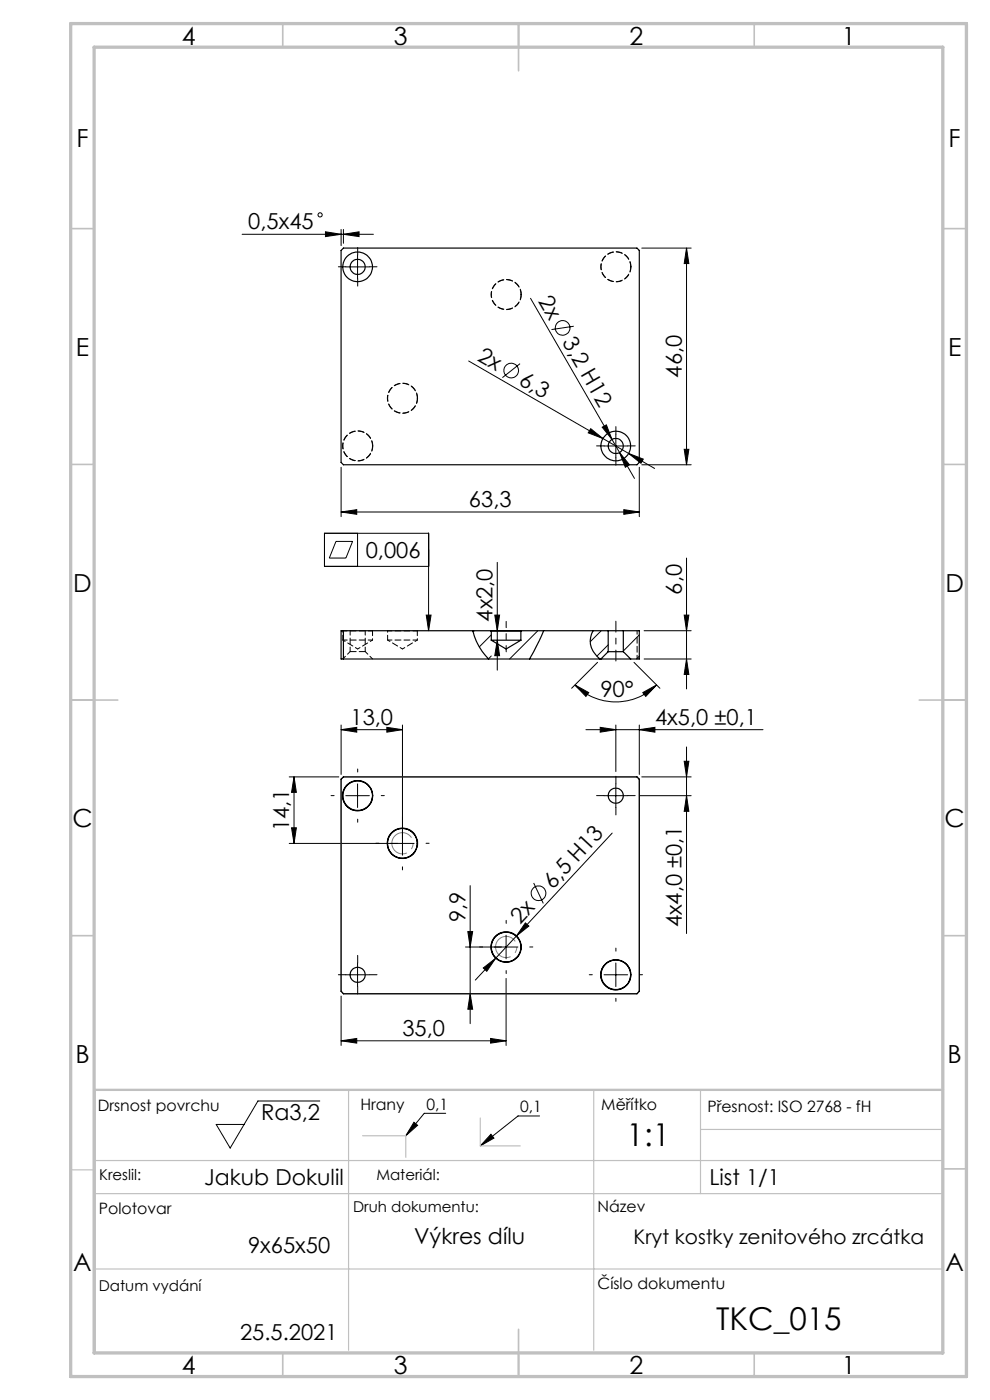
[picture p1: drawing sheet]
<svg xmlns="http://www.w3.org/2000/svg" width="210mm" height="297mm" viewBox="0 0 210 297" stroke-linecap="round" stroke-linejoin="round" font-family="sans-serif">
<g fill="none" stroke="#000" stroke-width=".21">
<path d="M51.4 49.7h27.8M69 49.2l3.4 .5-3.4 .5zM72.4 48.7v3.4M72.8 49.7l3.4-.5v1zM72.8 48.7v2.9M73.3 56.6h5.1M75.8 54.1v5M136.1 52.6h10.5M145.6 52.6v46M145.6 52.6l.5 3.3h-1zM99.4 76.6l28.5 16.4M110.3 77.1l-3.7 3"/>
<path d="M112.5 63.3l22.1 38.2M121.7 69.2l-4.7 .7M72.4 99.1v10.5M125.3 90.9l2.6 2.1-3.1-1.2zM127.7 90.6l.9-.5 1.2 3.1zM127.9 93l5.4 3.2M128.1 94.6h5M130.6 92.1v5M131.4 96l2.1 2.6-.9 .5zM133.3 96.2l3.2 1.2-.5 .9zM133.3 96.2l5.6 3.2M135.6 99.1v10.5"/>
<path d="M136.1 98.6h10.5M145.1 95.3h1l-.5 3.3zM71.3 114.9h3.5l-1.4 3.5h-3.6zM72.4 108.6l3.3-.5v1zM72.4 108.6h63.2M75.8 113.1v7.1M105.5 119.3v22.9M132.3 108.1l3.3 .5-3.3 .5zM145.6 118.4v27.8M90.4 130.5h1l-.5 3.3zM90.9 120.2h-22.1v-7.1h22.1v20.7M100.6 133.8l-.2 .3"/>
<path d="M104.2 134.7l-2.5 2.5M104.2 139.2l-.6 .6M105 130.5h1l-.5 3.3zM105.5 135.8l.5 3.3h-1zM114.1 133.8l-6 6M127.5 133.8l-2.3 2.3M129 136.8l-2.4 2.4M135.6 134.7l-3.4 3.4M135.6 139.2l-.6 .6M136.6 139.8h10M136.6 133.8h10M145.1 130.5h1l-.5 3.3z"/>
<path d="M145.6 139.8l.5 3.3h-1zM72.4 154.8l3.3-.5v1zM72.4 153.8v10.5M72.4 154.8h13M82.1 154.3l3.3 .5-3.3 .5zM85.4 153.8v27.6M122 145.3l2.9 1.6-.6 .8zM122 145.3a12.2 12.2 0 0 0 17.3 0M124.3 154.8h37.6M126.8 140.5l-5.6 5.5M127.3 154.3l3.3 .5-3.3 .5zM130.6 153.8v9.9"/>
<path d="M134.5 140.5l5.5 5.5M135.6 154.8l3.3-.5v1zM135.6 153.8v10.5M136.3 146.9l3-1.6-2.3 2.4zM145.6 158.5v39.5M61.3 164.8h10.6M61.8 175.6h1.1l-.5 3.3zM62.4 164.8l.5 3.3h-1.1zM62.4 164.8v14.1M73.3 168.8h5.1M75.8 166.3v5M87.8 178.9h-26.5"/>
<path d="M128.1 168.8h5M129.9 176.7l-29.1 31.2M130.6 166.3v5M135.7 168.8h10.9M136.1 164.8h10.5M145.1 161.5h1l-.5 3.3zM145.6 168.8l.5 3.3h-1zM99.2 197.6h1.1l-.6 3.3zM99.7 187.9v29.3M107.4 198.4v5M111.4 195.8l.8 .7-2.6 2zM113.2 187.3l2.1 4.4"/>
<path d="M72.4 211.3v10.5M73.3 206.8h5.1M75.8 204.3v5M99.7 210.8l.6 3.3h-1.1zM102.5 205.3l2.6-2-1.8 2.8zM107.4 207.6v14.2M109.9 200.9h-11.2M128.1 206.8h5M130.6 204.3v5M67.8 233.6h-13.1l-5.9 10-2.9-5.1h5.9M72.4 220.8l3.3-.5v1zM72.4 220.8h35"/>
<path d="M87.8 238.1l.8 .6-2.5 2.2zM94.5 236.2h-4.5l-3.9 4.7M104.1 220.3l3.3 .5-3.3 .5zM114.4 236.7h-4.5l-8 6.4M104.1 240.6l.7 .8-2.9 1.7z"/>
<circle cx="67.9" cy="45.6" r=".46"/>
<circle cx="108.4" cy="78.6" r="1.57"/>
<circle cx="119.3" cy="69.6" r="1.55"/>
<circle cx="114.2" cy="189.5" r="1.57"/>
</g>
<path d="M83.2 178.2a2.25 2.25 0 0 1 3.8-.9 2.25 2.25 0 0 1-1 3.8 2.25 2.25 0 0 1-2.8-2.7v-.2M105.2 200.2a2.25 2.25 0 0 1 3.8-.9 2.25 2.25 0 0 1-1 3.8 2.25 2.25 0 0 1-2.8-2.7v-.2" fill="none" stroke="#808080" stroke-width=".21" stroke-dasharray="15.2 1.3 1.3 1.3" stroke-dashoffset="10.1" stroke-linecap="butt"/>
<path d="M82.1 178.9a3.3 3.3 0 0 1 4.8-2.9 3.3 3.3 0 0 1 .2 5.6 3.3 3.3 0 0 1-5-2.4v-.3M104.1 200.9a3.3 3.3 0 0 1 4.8-2.9 3.3 3.3 0 0 1 .2 5.6 3.3 3.3 0 0 1-5-2.4v-.3" fill="none" stroke="#808080" stroke-width=".21" stroke-dasharray="15.2 1.3 1.3 1.3" stroke-dashoffset="6.9" stroke-linecap="butt"/>
<path d="M72.9 167.9a3.1 3.1 0 0 1 5.2-1.3 3.1 3.1 0 0 1-1.4 5.2 3.1 3.1 0 0 1-3.9-3.7l.1-.2M127.7 205.9a3.1 3.1 0 0 1 5.2-1.3 3.1 3.1 0 0 1-1.4 5.2 3.1 3.1 0 0 1-3.9-3.7l.1-.2" fill="none" stroke="#808080" stroke-width=".21" stroke-dasharray="15.2 1.3 1.3 1.3" stroke-dashoffset="7.4" stroke-linecap="butt"/>
<g fill="none" stroke="#000" stroke-width=".21" stroke-dasharray="15.2 1.3 1.3 1.3">
<path d="M73.4 56.6h-1.6M75.9 54.1v-1.6M75.9 59.1v1.6M78.4 56.6h1.6M128.1 94.6h-1.6M130.6 92.1v-1.6M130.6 97.1v1.6M133.1 94.6h1.6M70.9 168.8h-.7M75.9 163.8v-.7M75.9 173.8v.6M80.4 178.9h-.7"/>
<path d="M80.9 168.8h.6M85.4 173.9v-.7M90.4 178.9h.6M128.1 168.8h-1.6M130.6 166.3v-1.6M130.6 171.3v1.6M133.1 168.8h1.6M85.4 183.9v.6M107.4 195.9v-.7M73.4 206.8h-1.6M75.9 204.3v-1.6M75.9 209.3v1.6"/>
<path d="M78.4 206.8h1.6M102.4 200.9h-.7M107.4 205.9v.6M112.4 200.9h.6M125.6 206.8h-.6M130.6 201.8v-.7M130.6 211.8v.6M135.6 206.8h.7"/>
</g>
<path d="M107.4 138.3v-6.5" fill="none" stroke="#000" stroke-width=".21" stroke-dasharray="15.2 1.3 1.3 1.3" stroke-dashoffset="13.9"/>
<path d="M130.6 131.8v8.4" fill="none" stroke="#000" stroke-width=".21" stroke-dasharray="15.2 1.3 1.3 1.3" stroke-dashoffset="12.9"/>
<path d="M73.9 231.2v55.3M101.9 237.2v5.9h8.4M125.9 231.2v55.3M148.6 231.2v22M148.6 239.6h51.4M15 248.2h5M20 246.2h180M20 253.2h180M76.9 240.9h9.2v4.6M20 269.2h180" fill="none" stroke="#c0c0c0" stroke-width=".25"/>
<g fill="none" stroke="#c0c0c0" stroke-width=".35">
<path d="M60 5v5M110 5v10M160 5v5M15 48.5h5M200 48.5h5M15 98.5h5M200 98.5h5M15 148.5h10M195 148.5h10M15 198.5h5M200 198.5h5M200 248h5"/>
<path d="M60 287v5M110 282v10M160 287v5"/>
</g>
<path d="M200 231.2h-180v55.3" fill="none" stroke="#c0c0c0" stroke-width=".5"/>
<path d="M15 5h190v287h-190zM20 10h180v277h-180z" fill="none" stroke="#c0c0c0" stroke-width=".7"/>
<path d="M72.4 165.3l.4-.5h62.3l.5 .5v45l-.5 .5h-62.3l-.4-.5z" fill="none" stroke="#808080" stroke-width=".25"/>
<g fill="#000">
<path d="M90.4 130.5h1l-.5 3.3z"/>
<path d="M69 49.2l3.4 .5-3.4 .5zM72.8 49.7l3.4-.5v1z"/>
<path d="M131.4 96l1.2 3.1 .9-.5zM127.7 90.6l2.1 2.6-1.2-3.1z"/>
<path d="M133.3 96.2l2.7 2.1 .5-.9zM125.3 90.9l-.5 .9 3.1 1.2z"/>
<path d="M105.5 135.8l.5 3.3h-1zM105 130.5h1l-.5 3.3z"/>
<path d="M82.1 154.3l3.3 .5-3.3 .5zM72.4 154.8l3.3-.5v1zM104.1 220.3l3.3 .5-3.3 .5zM72.4 220.8l3.3-.5v1z"/>
<path d="M122 145.3l2.9 1.6-.6 .8zM136.3 146.9l3-1.6-2.3 2.4z"/>
<path d="M127.3 154.3l3.3 .5-3.3 .5zM135.6 154.8l3.3-.5v1zM72.4 108.6l3.3-.5v1zM132.3 108.1l3.3 .5-3.3 .5z"/>
<path d="M145.6 168.8l.5 3.3h-1zM145.1 161.5h1l-.5 3.3zM61.8 175.6h1.1l-.5 3.3zM62.4 164.8l.5 3.3h-1.1zM145.6 139.8l.5 3.3h-1zM145.1 130.5h1l-.5 3.3z"/>
<path d="M99.2 197.6h1.1l-.6 3.3zM99.7 210.8l.6 3.3h-1.1zM145.6 52.6l.5 3.3h-1zM145.1 95.3h1l-.5 3.3z"/>
<path d="M102.5 205.3l.8 .8 1.8-2.8zM111.4 195.8l-1.8 2.7 2.6-2z"/>
<path d="M104.1 240.6l.7 .8-2.9 1.7zM87.8 238.1l.8 .6-2.5 2.2z"/>
</g>
<g fill="none" stroke="#000" stroke-width=".25">
<path d="M72.4 53.1l.4-.5h62.3l.5 .5v45l-.5 .5h-62.3l-.4-.5zM72.8 133.8v6M100.3 133.8a12.6 12.6 0 0 0 3.3 6M104.1 133.8h6.5M104.1 133.8h-31.7v6h55.1M104.1 133.8h.1M104.2 135.8h6.3M104.2 133.8h6.3M104.2 133.8v2M104.2 135.8l3.2 1.9 3.1-1.9M110.5 133.8v2M110.6 133.8h18.4"/>
<path d="M110.6 133.8h-.1M115.3 133.8l-1 2.2-2 3.8M125.8 133.8a4.5 4.5 0 0 0 1.4 6M127.5 139.8h6.3M129 138.3h3.2M129 133.8h3.2M129 133.8v4.5M129 138.3l-1.5 1.5M132.2 133.8h3.4v6h-1.8M132.2 138.3l1.6 1.5M132.2 133.8v4.5M72.4 165.3l.4-.5h62.3l.5 .5v45l-.5 .5h-62.3l-.4-.5z"/>
<circle cx="75.9" cy="56.6" r="3.1"/>
<circle cx="75.9" cy="56.6" r="1.6"/>
<circle cx="130.6" cy="94.6" r="3.1"/>
<circle cx="130.6" cy="94.6" r="1.61"/>
<circle cx="75.8" cy="168.8" r="3.2"/>
<circle cx="75.9" cy="168.8" r="3.1"/>
<circle cx="85.3" cy="178.9" r="3.2"/>
<circle cx="85.4" cy="178.9" r="3.2"/>
<circle cx="130.6" cy="168.8" r="1.61"/>
<circle cx="75.9" cy="206.8" r="1.59"/>
<circle cx="107.3" cy="200.9" r="3.2"/>
<circle cx="107.4" cy="200.9" r="3.2"/>
<circle cx="130.6" cy="206.8" r="3.2"/>
<circle cx="130.6" cy="206.8" r="3.1"/>
</g>
<path d="M72.7 133.8h.1M77.5 138.2h-3.2M79 133.8h.1M82.2 133.8h.1M88.5 133.8h.1" fill="none" stroke="#000" stroke-width=".21" stroke-dasharray="1.3 .6"/>
<path d="M133.8 56.6a3.2 3.2 0 0 1-4.6 2.8 3.2 3.2 0 0 1-.4-5.4 3.2 3.2 0 0 1 5 2.2v.4M110.5 62.5a3.2 3.2 0 0 1-4.6 2.8 3.2 3.2 0 0 1-.3-5.4 3.2 3.2 0 0 1 4.9 2.2v.4M79 94.6a3.2 3.2 0 0 1-4.6 2.8 3.2 3.2 0 0 1-.3-5.4 3.2 3.2 0 0 1 4.9 2.2v.4M88.5 84.5a3.2 3.2 0 0 1-4.6 2.8 3.2 3.2 0 0 1-.3-5.4 3.2 3.2 0 0 1 4.9 2.2v.4M72.7 133.8h6.3M72.7 135.8h6.3M74.3 133.8v4.4M77.5 138.2v-4.4M82.2 133.8h6.3M82.2 135.8h6.3" fill="none" stroke="#000" stroke-width=".21" stroke-dasharray="1.3 .6" stroke-dashoffset=".3"/>
<path d="M74.3 138.2l-1.6 1.6M79 139.8l-1.5-1.6M135.1 139.8v-6" fill="none" stroke="#000" stroke-width=".21" stroke-dasharray="1.3 .6" stroke-dashoffset=".5"/>
<path d="M72.7 135.8l3.2 1.9M75.9 137.7l3.1-1.9M82.2 135.8l3.2 1.9M85.4 137.7l3.1-1.9" fill="none" stroke="#000" stroke-width=".21" stroke-dasharray="1.3 .6" stroke-dashoffset=".7"/>
<path d="M72.7 133.8v2M79 135.8v-2M82.2 133.8v2M88.5 135.8v-2" fill="none" stroke="#000" stroke-width=".21" stroke-dasharray="1.3 .6" stroke-dashoffset="1"/>
<path d="M133.8 56.6a3.2 3.2 0 0 1-4.6 2.8 3.2 3.2 0 0 1-.4-5.4 3.2 3.2 0 0 1 5 2.2v.4M110.6 62.5a3.2 3.2 0 0 1-4.7 2.8 3.2 3.2 0 0 1-.4-5.4 3.2 3.2 0 0 1 5 2.2l.1 .4M79.1 94.6a3.2 3.2 0 0 1-4.7 2.8 3.2 3.2 0 0 1-.4-5.4 3.2 3.2 0 0 1 5 2.2l.1 .4M88.6 84.5a3.2 3.2 0 0 1-4.7 2.8 3.2 3.2 0 0 1-.4-5.4 3.2 3.2 0 0 1 5 2.2l.1 .4" fill="none" stroke="#000" stroke-width=".21" stroke-dasharray="1.3 .6" stroke-dashoffset=".1"/>
<g font-size="6.7">
<text x="132.9" y="243">1:1</text>
<text x="151.9" y="282.1">TKC_015</text>
</g>
<g font-size="5.3">
<text x="38.5" y="9.5">4</text>
<text x="83.5" y="9.5">3</text>
<text x="133.6" y="9.5">2</text>
<text x="178.6" y="9.5">1</text>
<text x="16.2" y="31.2">F</text>
<text x="201.2" y="31.2">F</text>
<text x="16.1" y="75.5">E</text>
<text x="201.1" y="75.5">E</text>
<text x="15.5" y="125.5">D</text>
<text x="200.5" y="125.5">D</text>
<text x="15.4" y="175.5">C</text>
<text x="200.4" y="175.5">C</text>
<text x="16" y="225.5">B</text>
<text x="201" y="225.5">B</text>
<text x="15.5" y="269.7">A</text>
<text x="200.5" y="269.7">A</text>
<text x="38.5" y="291.5">4</text>
<text x="83.5" y="291.5">3</text>
<text x="133.6" y="291.5">2</text>
<text x="178.6" y="291.5">1</text>
</g>
<g font-size="4.7">
<text x="52.7" y="48.6">0,5x45</text>
<text x="114.1" y="63.9" transform="rotate(60 114.1 63.9)">2x</text>
<text x="101.1" y="76.3" transform="rotate(30 101.1 76.3)">2x</text>
<text x="119.2" y="72.6" transform="rotate(60 119.2 72.6)">3,2 H12</text>
<text x="109.8" y="81.4" transform="rotate(30 109.8 81.4)">6,3</text>
<text x="144.6" y="80.1" transform="rotate(-90 144.6 80.1)">46,0</text>
<text x="99.5" y="107.6">63,3</text>
<text x="77.6" y="118.4">0,006</text>
<text x="104.5" y="131.9" transform="rotate(-90 104.5 131.9)">4x2,0</text>
<text x="144.6" y="126.1" transform="rotate(-90 144.6 126.1)">6,0</text>
<text x="127.4" y="148" transform="rotate(-1 127.4 148)">90°</text>
<text x="74.3" y="153.8">13,0</text>
<text x="139" y="153.8">4x5,0 ±0,1</text>
<text x="61.4" y="176.4" transform="rotate(-90 61.4 176.4)">14,1</text>
<text x="117.2" y="188.8" transform="rotate(-47 117.2 188.8)">6,5 H13</text>
<text x="98.7" y="195.6" transform="rotate(-90 98.7 195.6)">9,9</text>
<text x="110.4" y="196.2" transform="rotate(-47 110.4 196.2)">2x</text>
<text x="144.6" y="196.7" transform="rotate(-90 144.6 196.7)">4x4,0 ±0,1</text>
<text x="85.3" y="219.8">35,0</text>
<text x="55.4" y="237.5">Ra3,2</text>
<text x="43.3" y="251.3">Jakub Dokulil</text>
<text x="150.5" y="251.3">List 1/1</text>
<text x="87.8" y="264">Výkres dílu</text>
<text x="52.6" y="265.9">9x65x50</text>
<text x="50.9" y="284.3">25.5.2021</text>
</g>
<text font-size="4.3" x="134.4" y="264">Kryt kostky zenitového zrcátka</text>
<g font-size="3.3">
<text x="20.7" y="235.7">Drsnost povrchu</text>
<text x="76.4" y="235.4">Hrany</text>
<text x="90.5" y="235.4">0,1</text>
<text x="110.4" y="236">0,1</text>
<text x="127.5" y="235.4">Měřítko</text>
<text x="150.1" y="236">Přesnost: ISO 2768 - fH</text>
<text x="21" y="257.5">Polotovar</text>
<text x="126.8" y="257">Název</text>
<text x="126.8" y="273.4">Číslo dokumentu</text>
</g>
<g font-size="3.2">
<text x="21" y="250.3">Kreslil:</text>
<text x="79.8" y="250.3">Materiál:</text>
<text x="74.9" y="257">Druh dokumentu:</text>
<text x="21" y="273.8">Datum vydání</text>
</g>
</svg>
